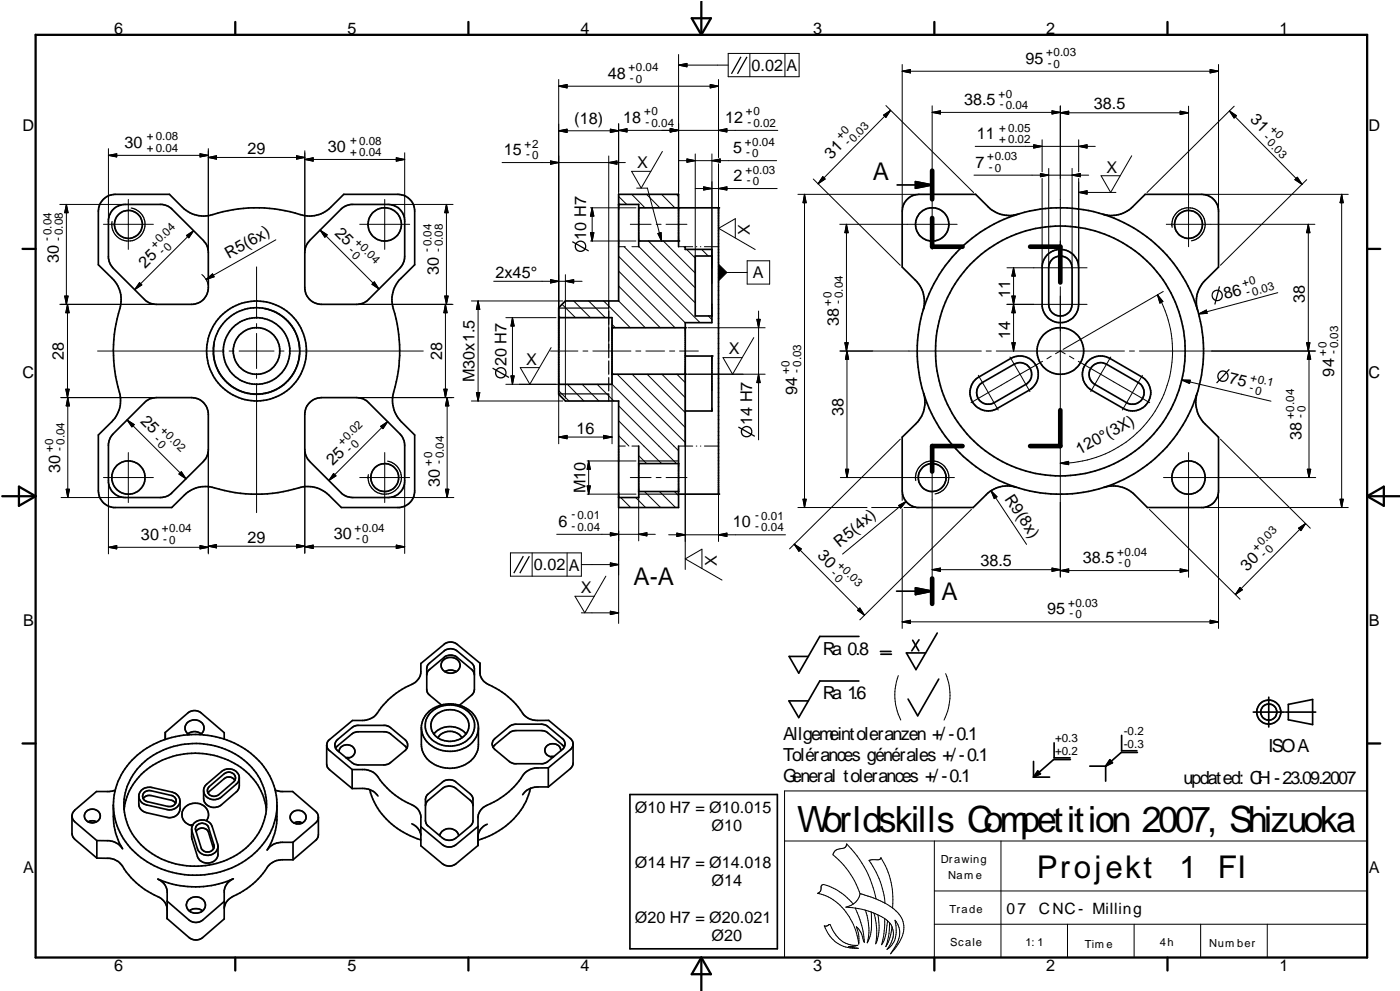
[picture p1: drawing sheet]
<svg xmlns="http://www.w3.org/2000/svg" width="297mm" height="210mm" viewBox="0 0 297 210" stroke-linecap="round" stroke-linejoin="round" font-family="sans-serif">
<g fill="none" stroke="#000" stroke-width=".36">
<path d="M190.1 39.2h7.4M194 38.5l3.5 .7-3.5 .7zM21.8 42.3a3.6 3.6 0 0 1 2.6-1.1h11.5l2.8 2.7a6.6 6.6 0 0 0 7.4 1.2 31.2 31.2 0 0 1 18.5 .6 6.3 6.3 0 0 0 5.5-1.8l2.7-2.7h11.5a3.6 3.6 0 0 1 3.6 3.5v11.4l-2.9 2.9a6.6 6.6 0 0 0-1.3 7.4 31.1 31.1 0 0 1-.5 17.6 6.5 6.5 0 0 0 1.9 5.3l2.8 2.8v11.9a3.5 3.5 0 0 1-3.2 3.5h-12.4l-2.6-2.6a6.7 6.7 0 0 0-7.5-1.3 31.2 31.2 0 0 1-17.8-.5 6.3 6.3 0 0 0-5.3 1.8l-2.7 2.6h-12.4a3.6 3.6 0 0 1-3.2-3.5v-11.9l2.9-2.8a6.6 6.6 0 0 0 1.3-7.4 31.7 31.7 0 0 1 .6-17.5 6.3 6.3 0 0 0-1.8-5.4l-3-2.9v-11.4l.4-1.4zM23.9 44.5a3.8 3.8 0 0 1 2.6-1.2h7.8l1.4 .4 .8 .6 6.6 6.6a3.6 3.6 0 0 1 1 2.6v7.4a3.5 3.5 0 0 1-3.5 3.6l-7.8-.1a3.3 3.3 0 0 1-1.9-.7l-6.9-6.9-.8-1.2-.2-.9v-8.2l.1-.8zM65.6 50.9l6.7-6.6 1.1-.7 1-.3h7.8a3.5 3.5 0 0 1 3.6 3.5v7.5a3.8 3.8 0 0 1-1.1 2.5l-6.9 6.9-.8 .5-1.4 .3h-7.5a3.5 3.5 0 0 1-3.5-3.6v-7.4a3.6 3.6 0 0 1 1-2.6zM131.1 43.3h4.3v9M135.4 44h16.9v60.7h-8.5M135.4 51h8.4M143.8 52.3v-11.1h-12.7v22.5h-11.3l-1.4 1.5v18.3l1.4 1.4h11.3v22.6h12.7v-13M145.2 52.3v.5h5.7v15.5h-5.7v26.2M150.9 54.2h-3.6v12.7h3.6M215.7 45.4a6.3 6.3 0 0 1-6.3-1.6l-2.7-2.6h-12a3.6 3.6 0 0 0-3.5 3.5v11.9l2.8 2.8a6.3 6.3 0 0 1 1.6 6.3"/>
<path d="M221.8 54.1a3.9 3.9 0 0 1 4.3-1 3.9 3.9 0 0 1 2.5 3.6v7.8a3.9 3.9 0 0 1-3.7 3.8 3.9 3.9 0 0 1-4.1-3.4v-8.6l.4-1.2zM223 55a2.48 2.48 0 0 1 2.7-.6 2.48 2.48 0 0 1 1.5 2.3v7.8a2.48 2.48 0 0 1-2.5 2.4 2.48 2.48 0 0 1-2.5-2.4l.1-8.1 .3-.9zM233.7 45.4a6.3 6.3 0 0 0 6.3-1.6l2.7-2.6h12a3.6 3.6 0 0 1 3.5 3.5v11.9l-2.8 2.8a6.2 6.2 0 0 0-1.6 6.3M118.4 67.3h11.3v14.1h-11.3M129.7 69.4h15.5M129.7 79.3h15.5M145.2 75.4h5.7v11.7h-5.7M230.4 76.7a3.8 3.8 0 0 1 4.8-.8l6.7 3.9a3.9 3.9 0 0 1 1.4 5.3 3.9 3.9 0 0 1-5.3 1.4l-6.7-3.9a3.9 3.9 0 0 1-.9-5.9zM231.5 77.5a2.43 2.43 0 0 1 3-.4l6.7 3.9a2.47 2.47 0 0 1 .9 3.4 2.47 2.47 0 0 1-3.3 .9l-6.8-3.9a2.45 2.45 0 0 1-.5-3.9zM24 91.9l6.9-6.9a3.3 3.3 0 0 1 2.2-.8h7.5a3.6 3.6 0 0 1 3.5 3.5v7.9l-.4 1.3-.6 .8-6.9 6.9-.5 .4-1.7 .4h-7.5a3.6 3.6 0 0 1-3.5-3.2v-8.2l.4-1.3zM65.5 85.4a3.6 3.6 0 0 1 2.6-1.2h7.5l1.4 .3 .8 .5 6.9 6.9a3.7 3.7 0 0 1 1.1 2.5v7.4a3.5 3.5 0 0 1-3.6 3.6h-7.4l-1.4-.3-.9-.5-6.9-6.9a3.7 3.7 0 0 1-1-2.5v-7.8l.3-1.1zM135.4 94.5v10.9h-4.3"/>
<path d="M135.4 98.2h8.4M195.7 83.3a6.4 6.4 0 0 1-1.6 6.4l-2.9 2.9v11.4a3.6 3.6 0 0 0 3.1 3.5h11.9l2.8-2.8a6.3 6.3 0 0 1 6.4-1.5M206.5 80.6l.7-.6 7-4.1a3.9 3.9 0 0 1 5.3 1.4 3.9 3.9 0 0 1-1.4 5.3l-6.7 3.9a3.9 3.9 0 0 1-5-.9 3.9 3.9 0 0 1 .1-5zM207.7 81.4l7.2-4.3a2.47 2.47 0 0 1 3.4 .9 2.47 2.47 0 0 1-.9 3.4l-6.7 3.9a2.48 2.48 0 0 1-3.2-.6 2.48 2.48 0 0 1 .2-3.3zM253.7 83.3a6.5 6.5 0 0 0 1.6 6.4l2.9 2.9v11.4a3.5 3.5 0 0 1-3.1 3.5h-11.9l-2.8-2.8a6.4 6.4 0 0 0-6.4-1.5M135.4 104.1h8.4M182 134.8h-8.3l-4.4 7.8-2.1-3.6h4.1M186.6 138h2.2M186.7 138.6h2.2M190 125.2h7.5M193.4 135.6l1.3 2.3M194 124.5l3.5 .7-3.5 .7z"/>
<path d="M194.7 135.5l-1.5 2.4M198.6 134.1l-4.5 7.7-2-3.5h4M39.8 155.4a2.26 2.26 0 0 1 2.8 0M39.8 155.5l.3 .1M42.6 155.4a1.77 1.77 0 0 0 .3-2.2 1.77 1.77 0 0 0-2.1-.7 1.66 1.66 0 0 0-1.5 1.2 1.66 1.66 0 0 0 .5 1.8M42.6 155.4l-.2 .2M47.5 156.5v-1.3l-4.9-4.2a2.22 2.22 0 0 0-2.8 0l-4.8 4.1v1.5M69.3 157.9l.3 .9 5 4.2M71.1 158.5l3.5-3 .4-.3 .7-.2h5.9l.8 .2 3.4 2.8 .4 .5M71.4 156.8l3.2-2.7 1.1-.5 6.2 .1 .9 .4 3 2.5a1.49 1.49 0 0 1 0 2.4l-3.2 2.7-1.2 .3h-5.4l-.8-.1-.6-.4-3.1-2.5a1.47 1.47 0 0 1-.1-2.2zM71.9 159.3a1.67 1.67 0 0 1 1.7-1.6 1.67 1.67 0 0 1 1.6 1.8 1.68 1.68 0 0 1-1.8 1.1M90.4 143l.3-.9 3.4-2.8a2.22 2.22 0 0 1 2.8 0l3.2 2.6 .4 1.1"/>
<path d="M91.2 151a5.8 5.8 0 0 1 9.1 1.2 4.2 4.2 0 0 1-3.4 5.7 5.3 5.3 0 0 1-6.7-3.5 3.8 3.8 0 0 1 1-3.4zM91.9 155.5a4.5 4.5 0 0 1 6.9 0M92.2 151.6a4.3 4.3 0 0 1 7.1 1.4 3.5 3.5 0 0 1-3.8 4 3.6 3.6 0 0 1-4.1-4.1zM92.8 156.3a3.1 3.1 0 0 1 5.1 0M93.5 149.3l-2.9-2.6-.2-.6v-4.5l.2-.6 .3-.4 3.2-2.7a2.22 2.22 0 0 1 2.8 0l3.2 2.7 .4 1-.1 4.9-.5 .7-2.5 2.2M93.5 149.3a6.4 6.4 0 0 1 7.7 3.4l.2 1.3v3.7a5.5 5.5 0 0 1-5.5 5 5.7 5.7 0 0 1-6.6-5v-3.6M93.5 149.3a4.9 4.9 0 0 0-3.7 6.8 6.6 6.6 0 0 0 11.2-.1l.4-1.6M94.3 142.3a1.63 1.63 0 0 1-.7-2 1.63 1.63 0 0 1 1.7-1.1 1.67 1.67 0 0 1 2 1 1.67 1.67 0 0 1-.6 2.1M94.3 142.3a2.43 2.43 0 0 1 2.4 0M94.3 142.3a2.3 2.3 0 0 0 2.4 0M101.7 142.6v-2.1l-4.8-4a2.22 2.22 0 0 0-2.8 0l-4.9 4v1.8a3.3 3.3 0 0 1-2.6 3 16.7 16.7 0 0 0-7 6.2 4.2 4.2 0 0 1-2.8 1.1h-2.1l-5.1 4.2-.3 .9-.1 4.2 .2 .6 5.2 4.5M101.7 142.4a3.3 3.3 0 0 0 2.6 3 16.9 16.9 0 0 1 6.8 6.1 3.9 3.9 0 0 0 2.8 1.1h2.4l4.6 3.8 .4 .6 .1 .5v4.1l-.1 .7-.4 .5-4.7 3.9"/>
<path d="M104.5 158.3l3.6-3.2 1.2-.4 5.9 .1 .7 .3 3.7 3.2M104.7 156.6l3.4-2.9 1.2-.3h5.4l.8 .1 .6 .4 3 2.5a1.45 1.45 0 0 1 0 2.4l-3.2 2.6-1 .4-6.1-.1-.7-.3-3.2-2.6a1.43 1.43 0 0 1-.2-2.2zM118.8 159a1.71 1.71 0 0 0-1.6-1.5 1.71 1.71 0 0 0-1.7 1.5 1.63 1.63 0 0 0 1.8 1.3M121.4 157.7l-.1 .5-.4 .6-4.7 3.8M182 144.2h-8.3l-4.4 7.8-2.1-3.5h4.1M198.9 143.8l-4.4 7.8-2.1-3.5M223.4 157.3v3.2h3.4M237.7 155.8v3.2h3.2M241 159.4h-3.4l-3.3 2.9M265.6 150.8h6.6M268.9 147.7v6.3M272.5 150.8h6.3"/>
<path d="M273 149.2l5.2-1v5.3l-5.2-1zM15.3 172.9l.1 .5 .4 .7 4.7 3.9M18.4 171.8a1.68 1.68 0 0 1 1.9-.3 1.68 1.68 0 0 1 .9 1.8 1.68 1.68 0 0 1-2 1 1.68 1.68 0 0 1-1.2-1.9zM18.7 174.1l.7-.2 1 .2M19.2 173.9l-.3 .3M20.5 178v3.8M24 170.5a14.4 14.4 0 0 0 2 9.3 3.9 3.9 0 0 0-3.3-1.7l-2.2-.1M24.4 167.4l-1.3 .3h-2.7l-4.6 3.9-.5 .9v4l.1 .7 .4 .6 4.7 4M26.3 171.5a13.5 13.5 0 0 1 10.3-11.3 16.1 16.1 0 0 1 18.4 6.6l.9 2 .5 2.7M29.4 168.6v1.7a1.98 1.98 0 0 0 1.7 1.8l4.3 1a2.18 2.18 0 0 0 2.8-1.8v-1.7M30 167.4l.7-.5 1.2-.2 4.6 1.1a1.91 1.91 0 0 1 1.6 2.1 1.91 1.91 0 0 1-2.2 1.6l-4.8-1a1.84 1.84 0 0 1-1.6-1.2 1.84 1.84 0 0 1 .5-1.9zM30.1 161.8a16.6 16.6 0 0 1 24.2 1.9 11.9 11.9 0 0 1-3.4 16.9 16.7 16.7 0 0 1-22-2.8 11.6 11.6 0 0 1 1.2-16z"/>
<path d="M30.3 169.2l.7 .5 4.6 1.1a1.46 1.46 0 0 0 1.6-.6M30.3 169.2l.5-.5 .5-.2h.7l4.5 1.1 .7 .6M30.3 169.2a1.28 1.28 0 0 1 .3-1.4 1.28 1.28 0 0 1 1.4-.3l4.3 1a1.17 1.17 0 0 1 .9 1.7M40.6 175.6l1.2 4.2a2.29 2.29 0 0 0 2.4 1.3 2.29 2.29 0 0 0 2-1.8M40.6 175.6v1.9l1.2 3.9a2.28 2.28 0 0 0 2.4 1.4 2.28 2.28 0 0 0 2-1.9v-1.6M40.6 175.6a2.28 2.28 0 0 1 2-1.9 2.28 2.28 0 0 1 2.4 1.4l1.2 4.2M40.9 174.7l-.5 .1M41.5 176.1a1.48 1.48 0 0 1 1.4-.7 1.48 1.48 0 0 1 1.3 .9l1 3.5M41.7 174.9a1.51 1.51 0 0 1 2.5 .4l1.1 3.6a1.4 1.4 0 0 1-1 1.6 1.4 1.4 0 0 1-1.7-.9l-1.2-3.9zM43.8 173.8a2.47 2.47 0 0 0-.1-2.7 2.47 2.47 0 0 0-2.6-1 2.39 2.39 0 0 0-2.5 2.2 2.39 2.39 0 0 0 2.2 2.6M49.8 165.3a1.5 1.5 0 0 0-2.3-.4l-3.4 3.1M49.8 165.3a1.37 1.37 0 0 0-.6-1.6 1.37 1.37 0 0 0-1.7 .2l-3.3 2.9-.2 .6 .1 .6"/>
<path d="M49.8 165.3l-3.5 3a1.54 1.54 0 0 1-2.2-.3M50.7 164.8v1.9l-.4 .9-3.4 2.8a2.28 2.28 0 0 1-3.7-1.3v-1.8l.2-.8 3.5-3.1a2.22 2.22 0 0 1 2.4-.4 2.22 2.22 0 0 1 1.4 2l-.4 .9-3.4 2.9a2.28 2.28 0 0 1-3.7-1.3M58.3 167.4l1.3 .3h2.4l4.9 4.1a1.6 1.6 0 0 1 0 2.5l-4.8 4.1M58.7 170.8a15 15 0 0 1-10.3 13.3 19.1 19.1 0 0 1-21.3-5.2 13.4 13.4 0 0 1 2.6-19.5 19.2 19.2 0 0 1 25.7 2.4 13.8 13.8 0 0 1 3.3 8.2 18.7 18.7 0 0 1-.3 5.9l-.7 2.1-1.1 2a3.7 3.7 0 0 1 3.2-1.6h2.3M62 172.1a1.63 1.63 0 0 1 2-.3 1.63 1.63 0 0 1 .7 1.9 1.68 1.68 0 0 1-2.1 .8 1.68 1.68 0 0 1-1-1.9zM62.1 178.4v3.7M62.3 174.3l.7-.2 1 .2M63.5 174.1l.3 .3M67.5 173.1v3.7l-.2 .6-.3 .5-4.9 4.2M73.3 160.5h.7M74.6 167a8.4 8.4 0 0 1 3.8 .3l1 .5 .7 .8M74.6 163v4"/>
<path d="M78.4 167.3a15.5 15.5 0 0 0 10.8 10.6M87.3 174.5a3 3 0 0 1 1.9 2.4M90.2 170.7l.4-1 3.2-2.7a2.28 2.28 0 0 1 2.8 0l3.2 2.7 .3 .3 .1 .7M90.6 168.3l3.2-2.6a2.28 2.28 0 0 1 2.8 0l3.1 2.5 .4 .5 .1 .6v4.5l-.1 .6-.4 .6-3.1 2.5a2.35 2.35 0 0 1-2.8 0l-3.2-2.7-.3-.4-.1-.6v-4.5zM93.2 177a2.07 2.07 0 0 1 2-1.5 2.07 2.07 0 0 1 2 1.5M101.3 175.1l-4.7 3.8a2.35 2.35 0 0 1-2.8 0l-4.6-3.8M103.3 174.6a2.91 2.91 0 0 0-2 2.6M112.4 167a15.5 15.5 0 0 1-11.1 11M116.2 162.6l-2.2 .1a4 4 0 0 0-3.6 2.2 19.4 19.4 0 0 1-8 6.1 2.98 2.98 0 0 0-1.1 2.2v5.9l-4.7 3.9a2.35 2.35 0 0 1-2.8 0l-4.6-3.9v-6.3a3.4 3.4 0 0 0-2.7-2.7 17.3 17.3 0 0 1-6.9-6.1l-.5-.4-1.4-.6h-3.1M116.2 166.7h-2.2a3.9 3.9 0 0 0-3.2 1.6M116.2 162.6v4.1M117.4 160.2l-.7 .1"/>
<path d="M133.5 168.3h31.2v32.7h-31.2zM219 164.6h3.4M219 161.3v3.3M219.9 163.3l.6 .6-1.5 .7zM226.8 160.9h-3.5l-4.3 3.7M230.9 162.3h3.4M234.3 162.3v3.2M235.2 160.9l.5 .7-1.4 .7zM20.5 181.8a9.9 9.9 0 0 1 3.6 .2 4 4 0 0 1 2.2 2.1 17.6 17.6 0 0 0 7.8 6.1 3 3 0 0 1 1.3 2.5M33.5 186.2a19.8 19.8 0 0 0 15.9-.1 3.3 3.3 0 0 0-1.9 2.5v6l-4.6 4a2.32 2.32 0 0 1-2.8 0l-4.7-4v-5.6a3.1 3.1 0 0 0-1.9-2.8zM35.4 190.9l4.7 4a2.32 2.32 0 0 0 2.8 0l4.6-4M39.9 190.6a2.04 2.04 0 0 1 2.3-.5 2.04 2.04 0 0 1 1.3 2 2.07 2.07 0 0 1-2.2 1.3 2.07 2.07 0 0 1-1.8-1.8z"/>
<path d="M40.1 192.9a2.34 2.34 0 0 1 2.8 0M62.1 182.1a8.9 8.9 0 0 0-3.8 .3l-1 .6-.5 .5a17.3 17.3 0 0 1-8 6.7 2.9 2.9 0 0 0-1.3 2.2"/>
<circle cx="27.2" cy="47.5" r="2.96"/>
<circle cx="81.5" cy="47.5" r="3.5"/>
<circle cx="197.5" cy="47.5" r="3.5"/>
<circle cx="251.9" cy="47.5" r="2.96"/>
<circle cx="54.4" cy="74.3" r="9.2"/>
<circle cx="54.4" cy="74.3" r="10.6"/>
<circle cx="54.4" cy="74.3" r="4.9"/>
<circle cx="54.4" cy="74.4" r="7.1"/>
<circle cx="224.7" cy="74.3" r="4.9"/>
<circle cx="224.7" cy="74.3" r="30.3"/>
<circle cx="224.7" cy="74.3" r="26.5"/>
<circle cx="27.2" cy="101.2" r="3.5"/>
<circle cx="81.5" cy="101.2" r="2.96"/>
<circle cx="197.6" cy="101.2" r="2.95"/>
<circle cx="251.9" cy="101.2" r="3.5"/>
<circle cx="268.9" cy="150.8" r="2.54"/>
<circle cx="268.9" cy="150.8" r="1.71"/>
</g>
<g fill="none" stroke="#000" stroke-width=".25">
<path d="M27.8 44.1a3.5 3.5 0 0 1 2.9 4 3.5 3.5 0 0 1-4.1 2.9 3.5 3.5 0 0 1-2.9-4.1M248.4 48.1a3.5 3.5 0 0 1 2.9-4 3.5 3.5 0 0 1 4 2.8 3.5 3.5 0 0 1-2.8 4.1M56 65.4a9.1 9.1 0 0 1 7.3 10.5 9.1 9.1 0 0 1-10.5 7.4 9.1 9.1 0 0 1-7.4-10.5M118.4 65.2h10.6M129 63.7v1.5M129 65.9v2.8M129 69.4v2.8M129 72.9v2.9M129 76.4v2.9M129 80v2.8M82.1 97.7a3.5 3.5 0 0 1 2.9 4.1 3.5 3.5 0 0 1-4.1 2.8 3.5 3.5 0 0 1-2.8-4.1M118.4 83.4h10.6"/>
<path d="M129 83.5v1.4M135.4 97.6h8.4M135.4 104.7h8.4M194.1 101.8a3.5 3.5 0 0 1 2.8-4.1 3.5 3.5 0 0 1 4.1 2.8 3.5 3.5 0 0 1-2.8 4.1"/>
</g>
<g fill="none" stroke="#000" stroke-width=".21">
<path d="M118.4 18.3l1.8-.4v.7zM118.4 18.3h33.9M118.4 16.8v57.5M143.8 13.8l1.8-.4v.8zM143.8 11.5v29.7M143.8 13.8h10.5M150.5 17.9l1.8 .4-1.8 .3zM152.3 16.8v16.5M154.3 11.3h15v4.9h-15zM158.9 11.3v4.9M166.3 11.3v4.9M191.2 15.1l1.7-.4v.7z"/>
<path d="M191.2 13.7v30.4M191.2 15.1h67M256.4 14.7l1.8 .4-1.8 .3zM258.2 13.7v30.4M23 32.9l1.7-.3v.6zM23 32.9h21.1M23 31.5v14.7M42.4 32.6l1.7 .3-1.7 .3zM44.1 33.4l1.8-.4v.7zM44.1 31.5v21.4M44.1 33.4h20.5M62.8 33l1.8 .4-1.8 .3z"/>
<path d="M64.6 33.8l1.8-.4v.7zM64.6 33.8h21.2M64.6 31.9v21M84 33.4l1.8 .4-1.8 .3zM85.8 32.4v13.8M106.4 34.4h26.1M116.7 34.1l1.7 .3-1.7 .4zM118.4 27.7l1.8-.3v.7zM118.4 27.7h12.7M129 34.4l1.7-.3v.7zM129 33v40.8M129.3 27.4l1.8 .3-1.8 .4z"/>
<path d="M131.1 27.6l1.8-.3v.7zM131.1 27.6h33.7M131.1 26.2v25.5M134.9 39.8h2.3l2 7.7M140.4 32.1l-4.5 7.7-2-3.5h4M142 27.3l1.8 .3-1.8 .4zM143.8 34h20.8M145.6 33.7l1.7 .3-1.7 .4zM147.3 39.9h17.4M147.3 32.6v27.4M149.1 39.6l1.8 .3-1.8 .4zM150.9 34l1.7-.3v.7z"/>
<path d="M150.9 32.6v27.4M152.3 39.9l1.7-.3v.7zM152.3 27.6l1.7-.3v.7zM152.3 34.7v12.6M172.4 37.9l18.4 18.3M174.4 37.4l.5 .5-1.5 1zM187.3 24.4l1.4-1-1 1.5zM187.7 22.4l18.6 18.4M188.7 23.4l-15.3 15.5M197.5 23.8l1.8-.3v.6zM197.5 23.8h27.2M197.5 22.4v30.4"/>
<path d="M206.4 37.1h24.3M206.7 31h25.4M219.1 30.7l1.7 .3-1.7 .4zM220.5 36.8l1.7 .3-1.7 .3zM220.8 29.6v6.8M220.8 37.8v18.3M222.2 35.7v20.4M222.9 23.5l1.8 .3-1.8 .3zM224.7 23.9l1.8-.3v.6zM224.7 23.9h27.2M224.7 22.4v36.1M227.2 37.1l1.7-.3v.6z"/>
<path d="M227.2 35.7v20.4M228.6 31l1.8-.3v.7zM228.6 29.6v6.8M228.6 37.8v18.8M239.8 33l-4.4 7.8-2.1-3.6h4.1M250.1 23.6l1.8 .3-1.8 .3zM251.9 22.5v29.8M260.5 23.5l1.5 1-.5 .5zM260.5 23.5l15.4 15.5M261.5 22.5l-18.4 18.3M274.4 38.1l.5-.6 1 1.5zM276.9 38.1l-18.3 18.1"/>
<path d="M12.7 43.3h13.2M14.1 43.3l.3 1.8h-.7zM14.1 43.3v21.2M21.9 47.5h10.6M27.2 42.2v10.6M29.6 59.9l.4 .4-1.5 1.1zM39.5 49.9l1.5-1-1 1.5zM41 48.9l-12.5 12.5M42.8 58.1l.9 1.2 .4 1.1M43.7 59.2l1.3-1.2 .4 .6zM54.4 56.5v11M58.5 50.8l-14.8 8.4"/>
<path d="M67.8 48.7l1.5 1-.5 .5zM67.8 48.7l12.5 12.5M76.2 47.5h10.6M79.3 59.7l1 1.5-1.5-1zM81.5 42.2v10.6M82.8 43.3h13.2M94.6 43.3l.4 1.8h-.8zM94.6 43.3v21.2M104.6 59.6h18.8M116.7 59.2l1.7 .4-1.7 .3zM119.8 59.6l1.8-.4v.7zM119.8 58.2v16.1"/>
<path d="M125.1 49.3h.7l-.3 1.7zM125.1 44h9.7M125.1 51h9.7M125.5 44l.3 1.8h-.7zM125.5 44v7M131.1 52.3h1.4M131.1 57.4l12 12M131.1 54.3l14.1 14.1M131.1 41.6l1.7 1.7M132.3 52.3l16.1 16M133.6 47.5h4.4M133.9 41.2l2.8 2.8"/>
<path d="M133.9 52.3h1.5M135.4 52.2l11.9 11.9M137 41.2l2.8 2.8M137.4 51l9.9 10M139.1 47.5h1M139.3 47.6l.9 3.4M139.4 49.5l.7-.2 .1 1.7zM140.2 41.2l2.8 2.8M140.6 51l6.7 6.8M141.2 47.5h4.4M143.4 41.2l.4 .4M143.7 51l.1 .1"/>
<path d="M143.8 52.3h3M144.9 52.3l.3 .2M145.5 52.8l1.8 1.9M147.5 52.3h.2M148.4 52.3h.1M148.7 52.8l1.4 1.4M149.3 52.3h3M152.3 56l1.7 1.7-1.7 1.8zM154 57.7h4.3M155.8 50.4v-4.1l-3.5 2.1 7.7 4.4M158.3 55.2h4.8v5h-4.8zM169.1 41.2h25.1"/>
<path d="M170.5 41.2l.4 1.7h-.7zM170.5 41.2v66.3M178 47.5h24.8M179.4 47.5l.3 1.8h-.7zM179.4 47.5v26.9M213.4 56.7h17M214.8 56.7l.4 1.8h-.8zM214.8 56.7v17.7M224.7 58.6v1.1M228.6 40.8l1.8-.4v.7zM228.6 40.8h7.9M247.2 47.5h31.5"/>
<path d="M255.3 41.2h30.4M277.3 47.5l.3 1.8h-.7zM277.3 47.5v26.9M284.3 41.2l.4 1.7h-.7zM284.3 41.2v66.3M12.7 64.5h19.9M13.7 62.7h.7l-.3 1.8zM14.3 64.5l.4 1.7h-.8zM14.3 64.5v19.7M20.7 74.4h26.8M48.5 74.4h1.1M50.7 74.4h7.4"/>
<path d="M54.4 68.5v1.1M54.4 70.6v7.5M54.4 79.1v1.1M59.1 74.4h1.1M61.2 74.4h28.5M76.2 64.5h19.8M94.2 62.7h.8l-.4 1.8zM94.4 64.5l.4 1.7h-.7zM94.4 64.5v19.7M99.9 63.7h19.4M101.3 63.7l.4 1.8h-.7zM101.3 63.7v21.2"/>
<path d="M107.2 67.3h10.6M108.3 79.6h.7l-.4 1.8zM108.6 67.3l.4 1.8h-.7zM108.6 67.3v14.1M116.7 74.4h5.8M116.8 73.6l-4.5 7.8-2-3.5h4M118.4 66.9l.4 .4M118.4 74.4v19.6M119.1 64.5l2.9 2.8M119.8 74.4v9.9M121.6 63.7l3.5 3.6M123.5 74.4h1.1"/>
<path d="M124.7 63.7l3.6 3.6M125.6 74.4h8.1M127.9 63.7l5.7 5.7M129.7 68.7l.7 .7M129.7 67.8v6.5M129.7 74.4v19.6M130.8 79.3l14.4 14.4M131.1 63.7l5.7 5.7M131.1 60.6l8.8 8.8M134 79.3l11.2 11.2M134.7 74.4h1.1M136.9 74.4h3.9"/>
<path d="M137.1 79.3l8.1 8.1M140.3 79.3l4.9 4.9M141.9 74.4h1.1M143.4 79.3l1.8 1.7M144 74.4h4M145.2 79.3h17M145.2 74.9v26.2M145.8 69.4h16.4M150.1 66.9l.8 .8M152.3 74.9v39.8M159.7 71.5l-4.4 7.8-2.1-3.6h4.1M160.4 67.6h.7l-.3 1.8z"/>
<path d="M160.8 79.3l.3 1.7h-.7zM160.8 65.9v27.3M178 74.4h30M179 72.6h.7l-.3 1.8zM179.5 74.4l.3 1.7h-.6zM179.5 74.4v26.7M207.3 79.5l2.1 3.7M209 74.4h1.1M211.1 74.4h27.2M213.4 64.5h17M214 75.6l2.2 3.7M214.4 72.6h.8l-.4 1.8z"/>
<path d="M214.4 62.7h.8l-.4 1.8zM214.4 62.7l.8 3.5h-.8l.8-3.5zM214.8 64.5l.4 1.7h-.8zM216.2 79.3l-6.8 3.9M216.2 79.3l2.1 3.6M219.8 77.2l-3.6 2.1M220.9 76.5l-1.1 .7M222.8 75.5l-.9 .5M224.7 74.3l1 .6M224.7 60.8v27.1M224.8 74.3l-1.1 .6M226.6 75.5l1 .5"/>
<path d="M228.5 76.5l1.2 .7M229.6 77.2l3.6 2.1M233.2 79.3l6.8 3.9M233.2 79.3l-2 3.6M235.4 75.6l-2.2 3.7M239.3 74.4h1.1M241.5 74.4h37.3M242.1 79.5l-2.1 3.7M245.3 62.5l1.1 1.4-.6 .3zM245.3 62.5a23.8 23.8 0 0 1-20.6 35.6M246.5 61.7l-21.2 12.3M254 66.5l1.6-.8 .2 .7z"/>
<path d="M255.7 66l-1.7 .5M270.8 62l-16.8 4.5M276.9 72.6h.7l-.3 1.8zM277.4 74.4l.4 1.7h-.8zM277.4 74.4v26.7M12.9 84.2h19.7M13.9 82.4h.8l-.4 1.8zM14.4 84.2l.3 1.8h-.7zM14.4 84.2v21.2M26.9 89l1.5 .9-.4 .5zM26.9 89l12.5 12.4M27.2 95.9v10.5"/>
<path d="M44.1 95.8v21.5M54.4 81.2v27.4M64.6 95.8v21.4M76.2 84.2h20M80.7 90.3l1.5-1-1 1.5zM81.5 95.9v10.5M82.2 89.3l-12.5 12.5M94.1 82.4h.7l-.4 1.8zM94.8 84.2l.3 1.8h-.7zM94.8 84.2v21.2M99.9 84.9h19.4M101 83.2h.7l-.4 1.7z"/>
<path d="M107.2 81.4h11.2M118.4 92.6l1.8-.4v.7zM118.4 82.8l2.2 2.1M118.4 92.6h11.3M120.2 81.4l3.5 3.5M123.4 81.4l3.5 3.5M124.4 97.6h10.4M124.7 97.6l.4 1.8h-.7zM124.7 97.6v7.1M126.5 81.4l3.6 3.5M127.9 92.2l1.8 .4-1.8 .3zM129.7 81.4l14.1 14.1"/>
<path d="M131.1 94.5h1.4M131.1 92.3l2.2 2.2M131.1 89.1l9.1 9.1M131.1 86l12.3 12.2M131.1 92v40.1M133.9 94.5h1.5M135.4 96.5l1.6 1.7M143.8 94.5h3M147.5 94.5h.2M148.4 94.5h.1M149.3 94.5h3M179.2 99.4h.6l-.3 1.7z"/>
<path d="M190.8 93l-23.5 23.3M197.5 96.4v25.7M209.4 83.2l-3.6 2.1M209.4 83.2l2.1 3.6M224.7 98.1l1.8-.4v.7zM224.7 89v1M224.7 91.1v31.2M240 83.2l3.6 2.1M240 83.2l-2.1 3.6M250.5 80.5h1.7l-.1 .7zM250.5 80.5l18.8 4.5M251.9 95.9v26.4"/>
<path d="M258.6 93l19.1 18.9M277 99.4h.8l-.4 1.7zM12.9 105.4h13M14 103.6h.7l-.3 1.8zM21.9 101.1h10.6M23 115.9l1.7-.3v.7zM23 102.4v14.9M23 115.9h21.1M37.9 100.4l.5-.5 1 1.5zM42.4 115.6l1.7 .3-1.7 .4zM44.1 115.7l1.8-.4v.7zM44.1 115.7h20.5"/>
<path d="M62.8 115.3l1.8 .4-1.8 .3zM64.6 115.8l1.8-.3v.7zM64.6 115.8h21.2M70.7 100.3l.5 .5-1.5 1zM76.2 101.1h10.6M82.8 105.4h13.4M84 115.5l1.8 .3-1.8 .4zM85.8 102.4v14.8M94.4 103.6h.7l-.3 1.8zM108.2 117.1h15v4.9h-15zM112.8 117.1v4.9M118 113.2h20.9"/>
<path d="M120.2 117.1v4.9M123.2 119.6h7.9M124.4 102.9h.7l-.4 1.8zM124.4 104.7h10.4M129.3 112.8l1.8 .4-1.8 .3zM129.3 119.2l1.8 .4-1.8 .3zM131.5 105.4l2.1 2.1M133.6 101.1h4.4M134.7 105.4l2.1 2.1M135.4 113.2l1.7-.4v.7zM135.4 104.7v9.9M136.6 104.1l3.4 3.4"/>
<path d="M139.1 101.1h1M139.8 104.1l3.4 3.4M141.2 101.1h4.4M141.7 113.3h24.8M142.9 104.1l.9 .9M143.4 112.9l1.8 .4-1.8 .3zM145.2 101.2v19.4M152.3 113.3l1.7-.4v.7zM168.3 115.3l1.5 1-.5 .5zM168.3 115.3l14.9 15M169.1 107.5h14.6M170.2 105.7h.7l-.4 1.8z"/>
<path d="M178.1 101.1h24.2M184.7 107.5h6.2M190.4 107.1l1.6-.9-1.1 1.4zM191.2 104.5v1.5M191.2 107.8v25.3M191.6 107.5h2.6M192 106.2l-13.4 11.2M205.9 107.9l-23.7 23.4M210 103.9l1.3 1.3-.6 .4zM210 103.9l7.5 11.4M243.6 107.9l19.2 19M246.6 101.1h32.2"/>
<path d="M255.3 107.5h30.4M258.2 104.5v28.6M275.2 111.9l1.5-1-1 1.5zM276.7 110.9l-14.9 15M284 105.7h.7l-.4 1.8zM123.2 129.8h7.9M128.4 122l-4.5 7.8-2.1-3.5h4.2M129.3 129.5l1.8 .3-1.8 .4zM148.8 120.4v-4.1l-3.6 2.1 7.8 4.5M181.7 129.3l.5-.5 1 1.5zM182.2 128.8l1 1.5-1.5-1zM191.2 131.7l1.7-.3v.7z"/>
<path d="M191.2 131.7h67M197.5 120.7l1.8-.4v.7zM197.5 120.7h27.2M222.9 120.3l1.8 .4-1.8 .3zM224.7 120.9l1.8-.4v.7zM224.7 120.9h27.2M250.1 120.5l1.8 .4-1.8 .3zM256.4 131.4l1.8 .3-1.8 .4zM262.8 124.4l.5 .5-1.5 1zM190.4 143.1a11.7 11.7 0 0 0 .5 9.4M200.4 142.7a11.6 11.6 0 0 1-.3 9.8M166.3 167.5h123.4v35.3h-123.4z"/>
<path d="M166.3 178.1h123.4M198 178.1v24.7M212.1 178.1v24.7M219.9 163.3l.6 .6-1.5 .7zM235.2 160.9l.5 .7-1.4 .7zM174.7 196.1a.79 .79 0 0 0 1-.3h.1a7.3 7.3 0 0 0 4.1 4.2l1.9 .2-2 .3 2.1 .4a6.8 6.8 0 0 1-7.2-4.8zM180.8 191.5a11.5 11.5 0 0 0-6.5-4.1l-.3 .3a1.31 1.31 0 0 1-.8 1.5 10.9 10.9 0 0 1 7.7 6.6l.6 1.8 .5 2.4a6.9 6.9 0 0 0-.5-3.7l.9 1.2 .8 2.1a18.1 18.1 0 0 0-2-7.3M182.3 189.3a3.6 3.6 0 0 1-3 2.8l3.4 .5M182.3 189.3l3.3 1.1M182.3 189.3a18.3 18.3 0 0 0-5.8-8.2 1.71 1.71 0 0 1 1.9-1.4 .94 .94 0 0 0 1-1 22.1 22.1 0 0 1 6.3 11.7M182.7 192.6l1.4 .4a11.8 11.8 0 0 1 4 2M183.4 192.8a12.4 12.4 0 0 1 .4 6.9 7.7 7.7 0 0 0 .9-4.6v-1.9"/>
<path d="M185.2 193.4a14 14 0 0 1 .4 6.5 8.9 8.9 0 0 0 .7-3.8l-.3-2.3M185.6 190.4a10.3 10.3 0 0 1 5.4 4 5.3 5.3 0 0 1-.7 5.6l-1.6 2a7.9 7.9 0 0 0 2-4.8l-.4-1.3-.6-1a6.1 6.1 0 0 1-.8 5.4l-.9 .8a4.4 4.4 0 0 0 .7-5.5l-.6-.6M187.5 194.6a18.5 18.5 0 0 1-.7 5.5 10 10 0 0 0 1.3-5.1M187.6 191.3a18 18 0 0 0-3.4-9l2.2-.3 .3-.3a16.7 16.7 0 0 1 2.5 10.6M188.5 195.4l-.1 2.3-.7 2.8a9.2 9.2 0 0 0 1.3-4.2M198 195.8h91.7M198 188.7h91.7M226.2 195.8v7M240.3 195.8v7M254.4 195.8v7M268.6 195.8v7"/>
</g>
<g fill="#000">
<path d="M158.2 12l.2 .1-2 3.6-.2-.1zM156.9 12l.2 .1-2 3.6-.2-.1z"/>
<path d="M121.3 51.1l.7 .3a1.23 1.23 0 0 1 1.6-.3 1.23 1.23 0 0 1 .6 1.6l.6 .3-.1 .3-.7-.4a1.25 1.25 0 0 1-1.6 .3 1.25 1.25 0 0 1-.5-1.5l-.7-.4zM122.3 51.6l1.6 .9a.97 .97 0 0 0-.4-1.2 .97 .97 0 0 0-1.2 .3zM122.1 51.8a.96 .96 0 0 0 .4 1.2 .96 .96 0 0 0 1.3-.2z"/>
<path d="M104.5 77.9l.6 .3a1.23 1.23 0 0 1 1.6-.3 1.23 1.23 0 0 1 .6 1.6l.6 .3-.1 .3-.7-.4a1.25 1.25 0 0 1-1.6 .3 1.25 1.25 0 0 1-.5-1.5l-.7-.4zM105.4 78.4l1.6 .9a.97 .97 0 0 0-.4-1.2 .97 .97 0 0 0-1.2 .3zM105.2 78.6a.96 .96 0 0 0 .4 1.2 .96 .96 0 0 0 1.3-.2z"/>
<path d="M257.1 61.7l.5-.3h.5l.2-.8 .3 .1-.2 .7a1.23 1.23 0 0 1 .7 1.5 1.23 1.23 0 0 1-1.3 .9l-.2 .7h-.3l.2-.8a1.27 1.27 0 0 1-.4-2zM258.3 61.7l-.5 1.8a.96 .96 0 0 0 1.1-.7 .96 .96 0 0 0-.6-1.1zM257.3 61.9l-.3 .4v.5l.6 .7 .5-1.9z"/>
<path d="M156.5 90.3l.7 .4a1.23 1.23 0 0 1 1.6-.3 1.23 1.23 0 0 1 .6 1.5l.6 .4-.1 .2-.7-.3a1.25 1.25 0 0 1-1.6 .3 1.25 1.25 0 0 1-.5-1.6l-.7-.3zM157.5 90.8l1.6 1a.97 .97 0 0 0-.4-1.2 .97 .97 0 0 0-1.2 .2zM157.3 91.1a.96 .96 0 0 0 .4 1.2 .96 .96 0 0 0 1.3-.3z"/>
<path d="M258.3 78.8a1.2 1.2 0 0 1 1.6-.1l.5-.6 .2 .2-.5 .6a1.23 1.23 0 0 1 0 1.6 1.23 1.23 0 0 1-1.7 .2l-.5 .5-.2-.2 .5-.5a1.29 1.29 0 0 1 .1-1.7zM259.9 79.1l-1.3 1.4a.96 .96 0 0 0 1.3-.2 .96 .96 0 0 0 0-1.2zM258.5 79l-.2 .2a.99 .99 0 0 0 .1 1.1l1.3-1.4-.6-.2z"/>
<path d="M112.1 117.7l.2 .2-2 3.6-.3-.2zM110.8 117.7l.2 .2-2 3.6-.2-.2z"/>
<circle cx="131.1" cy="43.3" r=".18"/>
<circle cx="135.4" cy="51" r=".18"/>
<circle cx="135.4" cy="44" r=".18"/>
<circle cx="143.8" cy="44" r=".18"/>
<circle cx="143.8" cy="51" r=".18"/>
<circle cx="152.3" cy="44" r=".18"/>
<circle cx="129.7" cy="69.4" r=".18"/>
<circle cx="129.7" cy="79.3" r=".18"/>
<circle cx="145.2" cy="69.4" r=".18"/>
<circle cx="145.2" cy="79.3" r=".18"/>
<circle cx="150.9" cy="75.4" r=".18"/>
<circle cx="152.3" cy="104.7" r=".18"/>
</g>
<g fill="#000">
<path d="M118.4 18.3l1.8-.4v.7zM143.8 13.8l1.8-.4v.8zM150.5 17.9l1.8 .4-1.8 .3zM191.2 15.1l1.7-.4v.7zM256.4 14.7l1.8 .4-1.8 .3zM23 32.9l1.7-.3v.6zM42.4 32.6l1.7 .3-1.7 .3zM44.1 33.4l1.8-.4v.7zM62.8 33l1.8 .4-1.8 .3zM64.6 33.8l1.8-.4v.7zM84 33.4l1.8 .4-1.8 .3zM116.7 34.1l1.7 .3-1.7 .4z"/>
<path d="M118.4 27.7l1.8-.3v.7zM129.3 27.4l1.8 .3-1.8 .4zM129 34.4l1.7-.3v.7zM131.1 27.6l1.8-.3v.7zM142 27.3l1.8 .3-1.8 .4zM145.6 33.7l1.7 .3-1.7 .4zM150.9 34l1.7-.3v.7zM152.3 39.9l1.7-.3v.7zM152.3 27.6l1.7-.3v.7zM174.4 37.4l.5 .5-1.5 1zM187.3 24.4l1.4-1-1 1.5zM194 38.5l3.5 .7-3.5 .7z"/>
<path d="M197.5 23.8l1.8-.3v.6zM219.1 30.7l1.7 .3-1.7 .4zM220.5 36.8l1.7 .3-1.7 .3zM222.9 23.5l1.8 .3-1.8 .3zM224.7 23.9l1.8-.3v.6zM227.2 37.1l1.7-.3v.6zM228.6 31l1.8-.3v.7zM250.1 23.6l1.8 .3-1.8 .3zM260.5 23.5l1.5 1-.5 .5zM274.4 38.1l.5-.6 1 1.5zM14.1 43.3l.3 1.8h-.7zM29.6 59.9l.4 .4-1.5 1.1z"/>
<path d="M39.5 49.9l1.5-1-1 1.5zM43.7 59.2l1.3-1.2 .4 .6zM67.8 48.7l1.5 1-.5 .5zM94.6 43.3l.4 1.8h-.8zM116.7 59.2l1.7 .4-1.7 .3zM119.8 59.6l1.8-.4v.7zM125.1 49.3h.7l-.3 1.7zM125.5 44l.3 1.8h-.7zM139.4 49.5l.7-.2 .1 1.7zM149.1 39.6l1.8 .3-1.8 .4zM152.3 56l1.7 1.7-1.7 1.8zM170.5 41.2l.4 1.7h-.7z"/>
<path d="M179.4 47.5l.3 1.8h-.7zM214.8 56.7l.4 1.8h-.8zM228.6 40.8l1.8-.4v.7zM277.3 47.5l.3 1.8h-.7zM284.3 41.2l.4 1.7h-.7zM13.7 62.7h.7l-.3 1.8zM14.3 64.5l.4 1.7h-.8zM79.3 59.7l1 1.5-1.5-1zM94.2 62.7h.8l-.4 1.8zM94.4 64.5l.4 1.7h-.7zM101.3 63.7l.4 1.8h-.7zM108.3 79.6h.7l-.4 1.8z"/>
<path d="M108.6 67.3l.4 1.8h-.7zM160.4 67.6h.7l-.3 1.8zM179 72.6h.7l-.3 1.8zM179.5 74.4l.3 1.7h-.6zM214.4 72.6h.8l-.4 1.8zM214.4 62.7h.8l-.4 1.8zM214.8 64.5l.4 1.7h-.8zM245.3 62.5l1.1 1.4-.6 .3zM254 66.5l1.6-.8 .2 .7zM276.9 72.6h.7l-.3 1.8zM277.4 74.4l.4 1.7h-.8zM13.9 82.4h.8l-.4 1.8z"/>
<path d="M14.4 84.2l.3 1.8h-.7zM26.9 89l1.5 .9-.4 .5zM80.7 90.3l1.5-1-1 1.5zM94.1 82.4h.7l-.4 1.8zM94.8 84.2l.3 1.8h-.7zM101 83.2h.7l-.4 1.7zM118.4 92.6l1.8-.4v.7zM124.7 97.6l.4 1.8h-.7zM127.9 92.2l1.8 .4-1.8 .3zM160.8 79.3l.3 1.7h-.7zM179.2 99.4h.6l-.3 1.7zM224.7 98.1l1.8-.4v.7z"/>
<path d="M250.5 80.5h1.7l-.1 .7zM277 99.4h.8l-.4 1.7zM14 103.6h.7l-.3 1.8zM23 115.9l1.7-.3v.7zM37.9 100.4l.5-.5 1 1.5zM42.4 115.6l1.7 .3-1.7 .4zM44.1 115.7l1.8-.4v.7zM62.8 115.3l1.8 .4-1.8 .3zM64.6 115.8l1.8-.3v.7zM70.7 100.3l.5 .5-1.5 1zM84 115.5l1.8 .3-1.8 .4zM94.4 103.6h.7l-.3 1.8z"/>
<path d="M124.4 102.9h.7l-.4 1.8zM129.3 112.8l1.8 .4-1.8 .3zM129.3 119.2l1.8 .4-1.8 .3zM135.4 113.2l1.7-.4v.7zM143.4 112.9l1.8 .4-1.8 .3zM152.3 113.3l1.7-.4v.7zM168.3 115.3l1.5 1-.5 .5zM170.2 105.7h.7l-.4 1.8zM190.4 107.1l1.6-.9-1.1 1.4zM210 103.9l1.3 1.3-.6 .4zM275.2 111.9l1.5-1-1 1.5zM284 105.7h.7l-.4 1.8z"/>
<path d="M129.3 129.5l1.8 .3-1.8 .4zM182.2 128.8l1 1.5-1.5-1zM191.2 131.7l1.7-.3v.7zM194 124.5l3.5 .7-3.5 .7zM197.5 120.7l1.8-.4v.7zM222.9 120.3l1.8 .4-1.8 .3zM224.7 120.9l1.8-.4v.7zM250.1 120.5l1.8 .4-1.8 .3zM256.4 131.4l1.8 .3-1.8 .4zM262.8 124.4l.5 .5-1.5 1zM219.9 163.3l.6 .6-1.5 .7zM235.2 160.9l.5 .7-1.4 .7z"/>
</g>
<path d="M197.5 36.1v6.1M197.5 46.2v6.1h6.5M218.3 52.3h6.4v7.5M204 94.5h-6.5v5.4M224.7 86.9v7.6h-6.4M197.5 122.5v5.4" fill="none" stroke="#000" stroke-width=".99"/>
<g fill="none" stroke="#000" stroke-width=".48">
<path d="M7.5 7.4h282.2v195.4h-282.2zM49.9 4.6v2.8M99.3 4.6v2.8M146.6 3.9h4.1l-2.1 3.5zM148.6 .3v7.1M198 4.6v2.8M247.4 4.6v2.8M4.8 52.7h2.7M289.7 52.7h2.8M.5 105.1h7M4 103.1l3.5 2-3.5 2zM289.7 105.1h7"/>
<path d="M289.7 105.1l3.6-2v4zM4.8 157.5h2.7M289.7 157.5h2.8M49.9 202.8v2.8M99.3 202.8v2.8M148.6 202.8v7.1M148.6 202.8l2.1 3.5h-4.1zM198 202.8v2.8M247.4 202.8v2.8"/>
</g>
<text font-size="7.7" x="168.9" y="176.3">Worldskills Competition 2007, Shizuoka</text>
<g font-size="6.6">
<text x="219.7" y="185.9">Projekt</text>
<text x="250" y="185.9">1 FI</text>
</g>
<g font-size="5.2">
<text x="184.9" y="38.1">A</text>
<text x="134.2" y="123.8">A-A</text>
<text x="199.6" y="127.1">A</text>
</g>
<g font-size="3.8">
<text x="174.4" y="138.7">Ra 0.8</text>
<text x="174.4" y="148.1">Ra 1.6</text>
<text x="166" y="156.8">Allgemeintoleranzen +/-0.1</text>
<text x="166" y="161.2">Tolérances générales +/-0.1</text>
<text x="268.8" y="159.4">ISOA</text>
<text x="166" y="165.6">General tolerances +/-0.1</text>
<text x="250.8" y="166">updated: CH -23.09.2007</text>
</g>
<g font-size="3.4">
<text x="24.2" y="7.1">6</text>
<text x="73.6" y="7.1">5</text>
<text x="123" y="7.1">4</text>
<text x="172.4" y="7.1">3</text>
<text x="221.7" y="7.1">2</text>
<text x="271.1" y="7.1">1</text>
<text x="128.8" y="16.7">48</text>
<text x="159.3" y="15.1">0.02</text>
<text x="166.7" y="15.1">A</text>
<text x="217.3" y="13.5">95</text>
<text x="204.3" y="22.2">38.5</text>
<text x="231.8" y="23.2">38.5</text>
<text x="4.8" y="27.8">D</text>
<text x="121.7" y="26.3">(18)</text>
<text x="132.1" y="26">18</text>
<text x="153.7" y="26">12</text>
<text x="207" y="29.5">11</text>
<text x="264.8" y="25.5" transform="rotate(45 264.8 25.5)">31</text>
<text x="290" y="27.8">D</text>
<text x="26.4" y="31.3">30</text>
<text x="52.5" y="32.6">29</text>
<text x="69.5" y="32.2">30</text>
<text x="106.8" y="32.9">15</text>
<text x="135.1" y="35.6">X</text>
<text x="155.4" y="32.4">5</text>
<text x="176.1" y="33.9" transform="rotate(-45 176.1 33.9)">31</text>
<text x="206.7" y="35.5">7</text>
<text x="155.5" y="38.3">2</text>
<text x="234.5" y="36.6">X</text>
<text x="70.8" y="49.5" transform="rotate(45 70.8 49.5)">25</text>
<text x="124.2" y="50.8" transform="rotate(-90 124.2 50.8)">10 H7</text>
<text x="158.9" y="49.9" transform="rotate(-90 158.9 49.9)">X</text>
<text x="12.5" y="55.7" transform="rotate(-90 12.5 55.7)">30</text>
<text x="30.8" y="56.9" transform="rotate(-45 30.8 56.9)">25</text>
<text x="48.5" y="54.8" transform="rotate(-30 48.5 54.8)">R5(6x)</text>
<text x="93" y="58.2" transform="rotate(-90 93 58.2)">30</text>
<text x="105" y="58.9">2x45°</text>
<text x="159.5" y="58.9">A</text>
<text x="214.1" y="63.1" transform="rotate(-90 214.1 63.1)">11</text>
<text x="259.6" y="63.3" transform="rotate(-15 259.6 63.3)">86</text>
<text x="276.5" y="64.1" transform="rotate(-90 276.5 64.1)">38</text>
<text x="177.8" y="69.1" transform="rotate(-90 177.8 69.1)">38</text>
<text x="214.1" y="71.7" transform="rotate(-90 214.1 71.7)">14</text>
<text x="13.6" y="76.3" transform="rotate(-90 13.6 76.3)">28</text>
<text x="93.7" y="76.3" transform="rotate(-90 93.7 76.3)">28</text>
<text x="107.3" y="77.6" transform="rotate(-90 107.3 77.6)">20 H7</text>
<text x="111.5" y="77.2">X</text>
<text x="154.4" y="75.1">X</text>
<text x="4.8" y="80.2">C</text>
<text x="100.6" y="81" transform="rotate(-90 100.6 81)">M30x1.5</text>
<text x="168.9" y="83.7" transform="rotate(-90 168.9 83.7)">94</text>
<text x="260.2" y="81.2" transform="rotate(13 260.2 81.2)">75</text>
<text x="282.7" y="79.7" transform="rotate(-90 282.7 79.7)">94</text>
<text x="290" y="80.2">C</text>
<text x="29.6" y="89.3" transform="rotate(45 29.6 89.3)">25</text>
<text x="178.7" y="88.1" transform="rotate(-90 178.7 88.1)">38</text>
<text x="122.1" y="91.8">16</text>
<text x="159.4" y="90" transform="rotate(-90 159.4 90)">14 H7</text>
<text x="275.8" y="93.1" transform="rotate(-90 275.8 93.1)">38</text>
<text x="12.8" y="100.2" transform="rotate(-90 12.8 100.2)">30</text>
<text x="70.5" y="98.8" transform="rotate(-45 70.5 98.8)">25</text>
<text x="228.7" y="96.3" transform="rotate(-28 228.7 96.3)">120°(3X)</text>
<text x="93.2" y="103.1" transform="rotate(-90 93.2 103.1)">30</text>
<text x="124.1" y="104.5" transform="rotate(-90 124.1 104.5)">M10</text>
<text x="212.8" y="105.6" transform="rotate(57 212.8 105.6)">R9(8x)</text>
<text x="118.3" y="111.6">6</text>
<text x="155.3" y="111.7">10</text>
<text x="29.9" y="114.3">30</text>
<text x="52.5" y="114.9">29</text>
<text x="70.8" y="114.2">30</text>
<text x="151.9" y="119.8" transform="rotate(-90 151.9 119.8)">X</text>
<text x="173.1" y="117.8" transform="rotate(45 173.1 117.8)">30</text>
<text x="177.9" y="116" transform="rotate(-40 177.9 116)">R5(4x)</text>
<text x="207.8" y="119.9">38.5</text>
<text x="229.5" y="119.2">38.5</text>
<text x="113.1" y="120.8">0.02</text>
<text x="120.5" y="120.9">A</text>
<text x="123.1" y="125.6">X</text>
<text x="264.3" y="121.1" transform="rotate(-45 264.3 121.1)">30</text>
<text x="221.9" y="130.1">95</text>
<text x="4.9" y="132.5">B</text>
<text x="290.1" y="132.5">B</text>
<text x="134.5" y="172.1">Ø10 H7 = Ø10.015</text>
<text x="150.8" y="176">Ø10</text>
<text x="4.9" y="184.9">A</text>
<text x="134.5" y="183.8">Ø14 H7 = Ø14.018</text>
<text x="290.1" y="184.9">A</text>
<text x="150.8" y="187.7">Ø14</text>
<text x="134.5" y="195.4">Ø20 H7 = Ø20.021</text>
<text x="150.8" y="199.3">Ø20</text>
<text x="24.2" y="205.6">6</text>
<text x="73.6" y="205.6">5</text>
<text x="123" y="205.6">4</text>
<text x="172.4" y="205.6">3</text>
<text x="221.7" y="205.6">2</text>
<text x="271.1" y="205.6">1</text>
</g>
<g font-size="3.3">
<text x="213.3" y="193.7">07</text>
<text x="220.1" y="193.7">CNC- Milling</text>
</g>
<g font-size="2.5">
<text x="221.7" y="11.9">+0.03</text>
<text x="133.2" y="15.1">+0.04</text>
<text x="133.5" y="17.3">- 0</text>
<text x="222" y="14.1">- 0</text>
<text x="211.6" y="20.7">+0</text>
<text x="211.9" y="22.9">- 0.04</text>
<text x="31.1" y="29.7">+ 0.08</text>
<text x="136.5" y="24.5">+0</text>
<text x="136.8" y="26.6">- 0.04</text>
<text x="158.1" y="24.5">+0</text>
<text x="158.4" y="26.6">- 0.02</text>
<text x="178.1" y="29.6" transform="rotate(-45 178.1 29.6)">+0</text>
<text x="211.7" y="27.9">+ 0.05</text>
<text x="267.6" y="29.3" transform="rotate(45 267.6 29.3)">- 0.03</text>
<text x="269" y="27.6" transform="rotate(45 269 27.6)">+0</text>
<text x="31.1" y="32.1">+ 0.04</text>
<text x="74.2" y="33">+ 0.04</text>
<text x="74.2" y="30.6">+ 0.08</text>
<text x="111.2" y="31.3">+2</text>
<text x="111.5" y="33.5">- 0</text>
<text x="157.9" y="30.9">+0.04</text>
<text x="158.2" y="33.1">- 0</text>
<text x="179.9" y="31" transform="rotate(-45 179.9 31)">- 0.03</text>
<text x="209.2" y="33.9">+0.03</text>
<text x="211.7" y="30.2">+ 0.02</text>
<text x="158" y="36.8">+0.03</text>
<text x="158.3" y="39">- 0</text>
<text x="209.6" y="36.1">- 0</text>
<text x="10.7" y="51" transform="rotate(-90 10.7 51)">- 0.04</text>
<text x="13.1" y="51" transform="rotate(-90 13.1 51)">- 0.08</text>
<text x="32.8" y="52.7" transform="rotate(-45 32.8 52.7)">+0.04</text>
<text x="34.6" y="54" transform="rotate(-45 34.6 54)">- 0</text>
<text x="73.7" y="53.2" transform="rotate(45 73.7 53.2)">- 0</text>
<text x="75" y="51.4" transform="rotate(45 75 51.4)">+0.04</text>
<text x="91.2" y="53.5" transform="rotate(-90 91.2 53.5)">- 0.04</text>
<text x="93.6" y="53.5" transform="rotate(-90 93.6 53.5)">- 0.08</text>
<text x="176.2" y="64.7" transform="rotate(-90 176.2 64.7)">+0</text>
<text x="178.4" y="64.4" transform="rotate(-90 178.4 64.4)">- 0.04</text>
<text x="263.4" y="60.7" transform="rotate(-15 263.4 60.7)">+0</text>
<text x="264.3" y="62.7" transform="rotate(-15 264.3 62.7)">- 0.03</text>
<text x="281.1" y="75.3" transform="rotate(-90 281.1 75.3)">+0</text>
<text x="283.4" y="75" transform="rotate(-90 283.4 75)">- 0.03</text>
<text x="167.3" y="79.3" transform="rotate(-90 167.3 79.3)">+0</text>
<text x="169.5" y="78.9" transform="rotate(-90 169.5 78.9)">- 0.03</text>
<text x="264.7" y="82.9" transform="rotate(13 264.7 82.9)">- 0</text>
<text x="264.9" y="80.7" transform="rotate(13 264.9 80.7)">+0.1</text>
<text x="274.2" y="88.7" transform="rotate(-90 274.2 88.7)">+0.04</text>
<text x="276.4" y="88.4" transform="rotate(-90 276.4 88.4)">- 0</text>
<text x="11.2" y="95.8" transform="rotate(-90 11.2 95.8)">+0</text>
<text x="13.4" y="95.5" transform="rotate(-90 13.4 95.5)">- 0.04</text>
<text x="32.5" y="93.1" transform="rotate(45 32.5 93.1)">- 0</text>
<text x="33.9" y="91.3" transform="rotate(45 33.9 91.3)">+0.02</text>
<text x="72.5" y="94.5" transform="rotate(-45 72.5 94.5)">+0.02</text>
<text x="74.3" y="95.9" transform="rotate(-45 74.3 95.9)">- 0</text>
<text x="91.6" y="98.7" transform="rotate(-90 91.6 98.7)">+0</text>
<text x="93.8" y="98.4" transform="rotate(-90 93.8 98.4)">- 0.04</text>
<text x="34.3" y="112.7">+0.04</text>
<text x="75.2" y="112.6">+0.04</text>
<text x="121.1" y="112.2">- 0.04</text>
<text x="121.1" y="109.7">- 0.01</text>
<text x="160" y="112.3">- 0.04</text>
<text x="160" y="109.9">- 0.01</text>
<text x="34.6" y="114.9">-0</text>
<text x="75.5" y="114.9">- 0</text>
<text x="177.3" y="119.8" transform="rotate(45 177.3 119.8)">+0.03</text>
<text x="236.8" y="117.7">+0.04</text>
<text x="237.1" y="119.9">- 0</text>
<text x="266.3" y="116.9" transform="rotate(-45 266.3 116.9)">+0.03</text>
<text x="268" y="118.2" transform="rotate(-45 268 118.2)">- 0</text>
<text x="176" y="121.6" transform="rotate(45 176 121.6)">- 0</text>
<text x="226.3" y="128.5">+0.03</text>
<text x="226.6" y="130.7">- 0</text>
<text x="238.2" y="155.8">-0.2</text>
<text x="223.6" y="157.2">+0.3</text>
<text x="223.6" y="159.9">+0.2</text>
<text x="238.2" y="158.5">-0.3</text>
</g>
<g font-size="2.4">
<text x="199.4" y="182.9">Drawing</text>
<text x="200.9" y="186.2">Nam e</text>
<text x="201.2" y="193.4">Trade</text>
<text x="201.4" y="200.3">Scale</text>
<text x="217.3" y="200.4">1: 1</text>
<text x="229.9" y="200.8">Tim e</text>
<text x="245.8" y="200.4">4h</text>
<text x="256.3" y="200.5">Num ber</text>
</g>
</svg>
